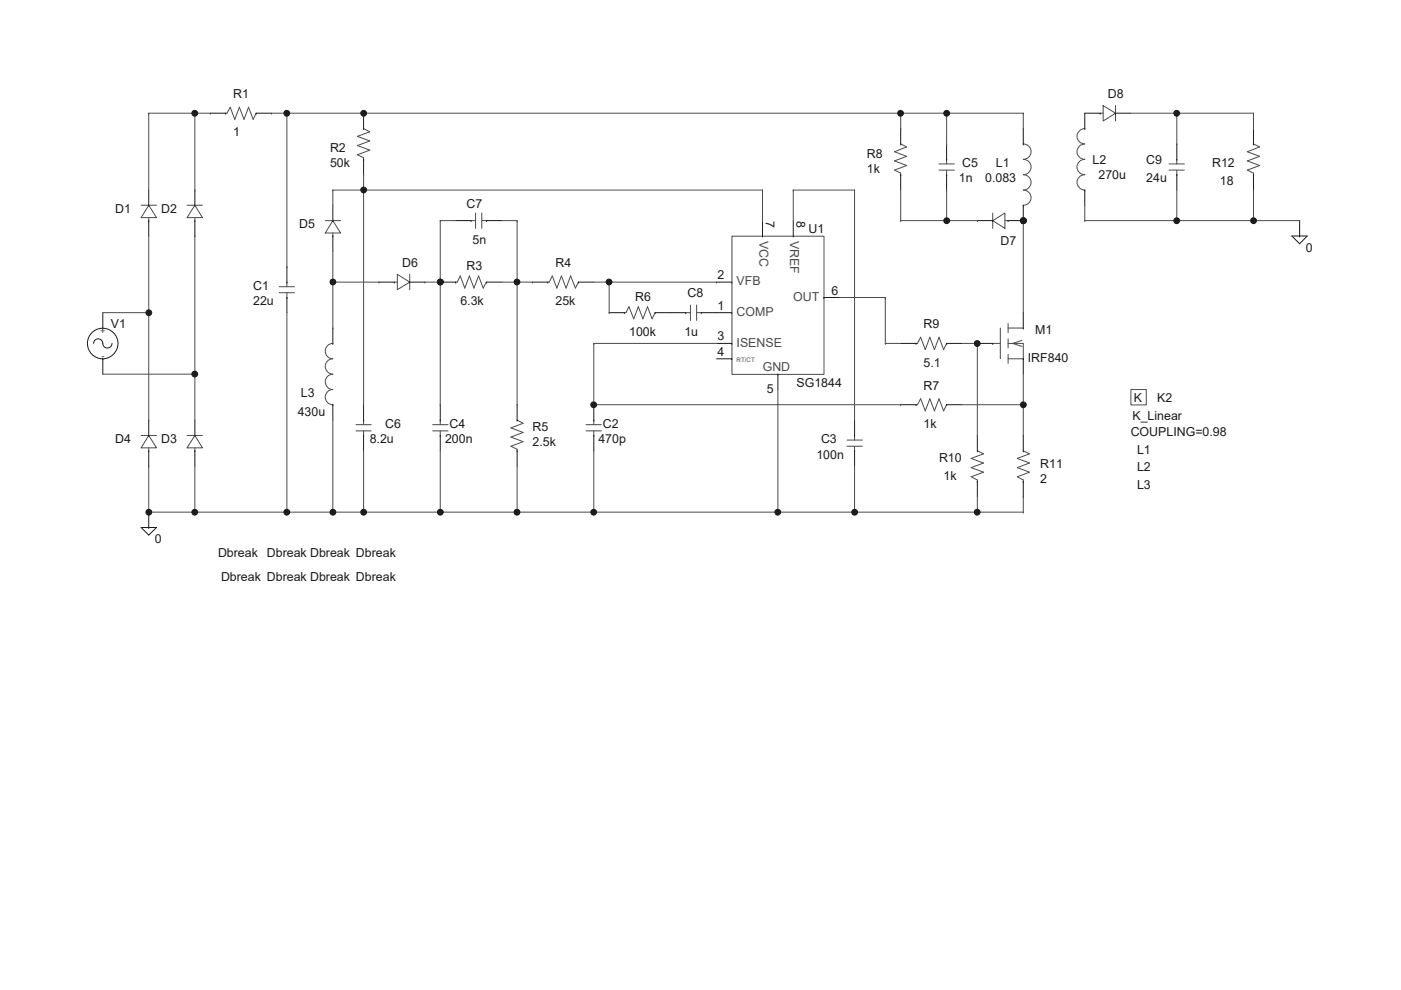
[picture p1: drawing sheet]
<svg xmlns="http://www.w3.org/2000/svg" width="297mm" height="210mm" viewBox="0 0 297 210" stroke-linecap="round" stroke-linejoin="round" font-family="sans-serif">
<g fill="none" stroke="#4b4b4b" stroke-width=".21">
<path d="M31.5 24h.1M31.5 24h13.1M31.5 24v16.3M41.3 24h.1M41.3 24v16.3M44.6 24h.1M47.8 24h.3l.7-1.3 1 2.6 1-2.6 .9 2.6 1-2.6 1 2.6 .6-1.3M57.6 24h.1M57.6 24h159.4M60.8 24v32.6M77.1 24h.1M77.1 37h.1"/>
<path d="M77.1 27.3l1.3 .6-2.6 1 2.6 1-2.6 1 2.6 .9-2.6 1 1.3 .6v.4M77.1 37v48.8M191 27.3h.1M191 24h.1M191 30.5l1.2 .7-2.6 1 2.6 .9-2.6 1 2.6 1-2.6 1 1.4 .6v.3M191 24v3.3M199.1 36.1h3.2M199.1 34.8h3.2M200.7 30.5h.1M200.7 24h.1M200.7 24v6.5M200.7 33.8v1"/>
<path d="M200.7 36.1v.9M217 30.5a1.63 1.63 0 0 1 1.6 1.7 1.63 1.63 0 0 1-1.6 1.6 1.63 1.63 0 0 1 1.6 1.6 1.63 1.63 0 0 1-1.6 1.6 1.63 1.63 0 0 1 1.6 1.7 1.63 1.63 0 0 1-1.6 1.6 1.61 1.61 0 0 1 1.6 1.6 1.61 1.61 0 0 1-1.6 1.6M217 27.3h.1M217 24h.1M217 24v3.3M230 27.3a1.63 1.63 0 0 0-1.7 1.6 1.63 1.63 0 0 0 1.7 1.6 1.63 1.63 0 0 0-1.7 1.7 1.63 1.63 0 0 0 1.7 1.6 1.63 1.63 0 0 0-1.7 1.6 1.63 1.63 0 0 0 1.7 1.6 1.63 1.63 0 0 0-1.7 1.7 1.63 1.63 0 0 0 1.7 1.6M233.3 24h.6M233.9 22.4l2.6 1.6-2.6 1.7zM236.5 22.4v3.3M239.7 24h26.1M247.9 36.1h3.2M247.9 34.8h3.2"/>
<path d="M249.5 30.5h.1M249.5 24h.1M249.5 24v6.5M249.5 33.8v1M249.5 36.1v.9M265.8 24h.1M265.8 27.3h.1M265.8 30.5l1.3 .7-2.6 1 2.6 .9-2.6 1 2.6 1-2.6 1 1.3 .6v.3M265.8 24v3.3M29.9 43.5h3.3M31.5 43.5l1.7 2.6h-3.3zM31.5 46.1v.7"/>
<path d="M31.5 50v39.1M39.7 43.5h3.2M41.3 43.5l1.6 2.6h-3.2zM41.3 40.3h.1M41.3 50h.1M41.3 46.1v.7M41.3 50v39.1M60.8 56.6h.1M60.8 59.8v1M69 46.8h3.2M70.6 46.8l1.6 2.6h-3.2zM70.6 59.8h.1"/>
<path d="M70.6 40.3h.1M70.6 59.8h9.7M70.6 40.3v3.2M70.6 49.4v.6M70.6 53.3v16.3M70.6 40.3h91.1M77.1 40.3h.1M80.3 59.8h.1M83.6 59.8h.6M84.2 58.2l2.7 1.6-2.7 1.6zM86.9 58.2v3.2M90.1 59.8h.1"/>
<path d="M90.1 59.8h3.2M93.3 46.8h.1M93.3 59.8h.1M93.3 46.8v39M93.3 46.8h3.3M96.6 59.8h.3l.7-1.3 .9 2.6 1-2.6 1 2.6 1-2.6 .9 2.6 .7-1.3M99.9 46.8h.9M100.8 45.2v3.2M102.1 45.2v3.2M102.1 46.8h1M106.4 46.8h3.2M106.4 59.8h6.5"/>
<path d="M109.6 46.8h.1M109.6 59.8h.1M109.6 46.8v39M112.9 59.8h.1M116.1 59.8h.4l.6-1.3 1 2.6 .9-2.6 1 2.6 1-2.6 1 2.6 .6-1.3M125.9 59.8h26M129.2 59.8h.1M129.2 59.8v6.5M151.9 59.8h.1M155.2 50.1h19.5v29.3h-19.5zM161.7 46.8h.1M161.7 40.3h.1"/>
<path d="M161.7 40.3v6.5M168.2 40.3h.1M168.2 40.3h13M168.2 40.3v6.5M181.2 40.3h.1M181.2 40.3v48.8M191 46.8h.1M191 46.8h16.2M191 40.3v6.5M200.7 40.3h.1M200.7 46.8h.1M200.7 40.3v6.5"/>
<path d="M207.2 46.8h.1M210.5 46.8l2.6-1.6v3.2zM210.5 45.2v3.2M213.1 46.8h.6M217 46.8v19.5M230 46.8h.1M230 46.8h45.5M230 43.5v3.3M249.5 46.8h.1M249.5 40.3v6.5M265.8 46.8h.1M265.8 40.3v6.5"/>
<path d="M275.5 46.8h.1M21.8 66.3h9.7M21.8 79.3h19.5M31.5 66.3h.1M41.3 79.3h.1M59.2 62.1h3.2M59.2 60.8h3.2M60.8 62.1v1M60.8 66.3v42.3M70.6 72.8a1.63 1.63 0 0 0-1.6 1.6 1.63 1.63 0 0 0 1.6 1.7 1.63 1.63 0 0 0-1.6 1.6 1.63 1.63 0 0 0 1.6 1.6 1.63 1.63 0 0 0-1.6 1.7 1.63 1.63 0 0 0 1.6 1.6 1.61 1.61 0 0 0-1.6 1.6 1.61 1.61 0 0 0 1.6 1.6M70.6 69.6h.1M125.9 72.8h.1"/>
<path d="M125.9 72.8v13M125.9 72.8h26M129.2 66.3h.1M132.4 66.3h.3l.6-1.3 1.1 2.6 .9-2.6 1 2.6 1-2.6 1 2.6 .6-1.3M145.4 66.3h1M146.4 64.7v3.2M147.7 64.7v3.2M147.7 66.3h1M177.9 63.1h9.8M187.7 72.8h.1M187.7 63.1h.1M187.7 72.8h3.3"/>
<path d="M187.7 63.1v9.7M194.2 72.8h.3l.7-1.3 1 2.6 .9-2.6 1 2.6 1-2.6 1 2.6 .6-1.3M204 72.8h3.2M207.2 72.8h.1M207.2 72.8v19.5M210.5 72.8h1.6M212.1 69.6v6.5M213.7 72.8h3.3v3.3h-3.3M213.7 69.6h3.3M213.7 68.6v1.9M213.7 71.8v2M213.7 75.1v1.9"/>
<path d="M216.7 72.2l-2 .6 2 .6M217 66.3h.1M217 79.3v13M29.9 92.3h3.3M31.5 92.3l1.7 2.7h-3.3zM31.5 98.8h.1M31.5 89.1h.1M31.5 95v.6M31.5 98.8v9.8M39.7 92.3h3.2M41.3 92.3l1.6 2.7h-3.2zM41.3 95v.6"/>
<path d="M41.3 98.8v9.8M70.6 89.1v19.5M75.5 91.4h3.2M75.5 90h3.2M77.1 89.1v.9M77.1 91.4v.9M77.1 95.6v13M91.7 91.4h3.3M91.7 90h3.3M93.3 85.8h.1M93.3 89.1v.9M93.3 91.4v.9"/>
<path d="M93.3 95.6v13M109.6 85.8h.1M109.6 89.1l1.3 .6-2.6 1 2.6 1-2.6 1 2.6 .9-2.6 1 1.3 .6v.4M109.6 98.8v9.8M124.2 91.4h3.3M124.2 90h3.3M125.9 85.8h.1M125.9 89.1v.9M125.9 91.4v.9M125.9 95.6v13M125.9 85.8h65.1M164.9 82.6v26"/>
<path d="M179.6 94.6h3.2M179.6 93.3h3.2M181.2 89.1h.1M181.2 92.3v1M181.2 94.6v1M181.2 98.8v9.8M191 85.8h.1M194.2 85.8h.3l.7-1.3 1 2.6 .9-2.6 1 2.6 1-2.6 1 2.6 .6-1.3M204 85.8h13M207.2 92.3h.1M207.2 95.6l1.3 .6-2.6 1 2.6 1-2.6 .9 2.6 1-2.6 1 1.3 .7v.3M217 85.8h.1"/>
<path d="M217 92.3h.1M217 95.6l1.3 .6-2.6 1 2.6 1-2.6 .9 2.6 1-2.6 1 1.3 .7v.3M239.8 82.6h3.2v3.3h-3.2zM31.5 108.6h.1M31.5 108.6h185.5M41.3 108.6h.1M60.8 108.6h.1M70.6 108.6h.1M77.1 108.6h.1M93.3 108.6h.1M109.6 108.6h.1M125.9 108.6h.1"/>
<path d="M164.9 108.6h.1M181.2 108.6h.1M207.2 108.6h.1M207.2 105.3v3.3M217 108.6h.1M217 105.3h.1M217 105.3v3.3"/>
</g>
<g fill="none" stroke="#1b1b1b" stroke-width=".21">
<path d="M44.6 24h3.2M47.8 24h.1M54.3 24h.1M54.3 24h3.3M77.1 27.3h.1M77.1 33.8h.1M77.1 24v3.3M77.1 33.8v3.2M191 30.5h.1M191 37h.1M191 27.3v3.2M191 37v3.3"/>
<path d="M200.7 37h.1M200.7 33.8h.1M200.7 30.5v3.3M200.7 37v3.3M217 30.5h.1M217 27.3v3.2M230 27.3h.1M233.3 24h.1M233.3 24h-3.3v3.3M236.5 24h.1M236.5 24h3.2M249.5 37h.1"/>
<path d="M249.5 33.8h.1M249.5 30.5v3.3M249.5 37v3.3M265.8 30.5h.1M265.8 37h.1M265.8 27.3v3.2M265.8 37v3.3M31.5 46.8h.1M31.5 43.5h.1M31.5 40.3v3.2M31.5 46.8v3.2M41.3 46.8h.1"/>
<path d="M41.3 43.5h.1M41.3 40.3v3.2M41.3 46.8v3.2M60.8 59.8h.1M60.8 56.6v3.2M70.6 50h.1M70.6 46.8h.1M70.6 43.5v3.3M70.6 50v3.3M80.3 59.8h3.3M83.6 59.8h.1M86.9 59.8h.1"/>
<path d="M86.9 59.8h3.2M93.3 59.8h3.3M96.6 59.8h.1M96.6 46.8h3.3M99.9 46.8h.1M103.1 46.8h.1M103.1 59.8h.1M103.1 46.8h3.3M103.1 59.8h3.3M112.9 59.8h3.2M116.1 59.8h.1M122.6 59.8h.1"/>
<path d="M122.6 59.8h3.3M151.9 59.8h3.2M155.1 59.8h.1M161.7 50h.1M161.7 46.8v3.2M168.2 50h.1M168.2 46.8v3.2M207.2 46.8h3.3M210.5 46.8h.1M213.7 46.8h.1M217 43.5h.1M217 43.5v3.3h-3.3"/>
<path d="M230 40.3h.1M230 40.3v3.2M273.9 50h3.3l-1.7 1.7zM275.5 50h.1M275.5 46.8v3.2M19.9 72.8a.97 .97 0 0 1 .9-1 .97 .97 0 0 1 1 1 .97 .97 0 0 0 1 1 .97 .97 0 0 0 .9-1M21.8 69.6h.1M21.8 76.1h.1M21.8 66.3v3.3M21.8 76.1v3.2M60.8 63.1h.1M60.8 63.1v3.2"/>
<path d="M70.6 72.8h.1M70.6 69.6v3.2M129.2 66.3h3.2M132.4 66.3h.1M138.9 66.3h.1M138.9 66.3h6.5M145.4 66.3h.1M148.7 66.3h.1M148.7 66.3h6.4M151.9 72.8h3.2M151.9 76.1h3.2M155.1 66.3h.1"/>
<path d="M155.1 72.8h.1M155.1 76.1h.1M164.9 79.3h.1M164.9 79.3v3.3M174.7 63.1h.1M174.7 63.1h3.2M191 72.8h3.2M194.2 72.8h.1M200.7 72.8h.1M200.7 72.8h3.3M207.2 72.8h3.3M210.5 72.8h.1"/>
<path d="M217 76.1h.1M217 69.6h.1M217 66.3v3.3M217 76.1v3.2M31.5 95.6h.1M31.5 92.3h.1M31.5 89.1v3.2M31.5 95.6v3.2M41.3 95.6h.1M41.3 92.3h.1M41.3 89.1v3.2M41.3 95.6v3.2"/>
<path d="M70.6 85.8h.1M70.6 85.8v3.3M77.1 92.3h.1M77.1 89.1h.1M77.1 85.8v3.3M77.1 92.3v3.3M93.3 92.3h.1M93.3 89.1h.1M93.3 85.8v3.3M93.3 92.3v3.3M109.6 89.1h.1M109.6 95.6h.1"/>
<path d="M109.6 85.8v3.3M109.6 95.6v3.2M125.9 92.3h.1M125.9 89.1h.1M125.9 85.8v3.3M125.9 92.3v3.3M181.2 95.6h.1M181.2 92.3h.1M181.2 89.1v3.2M181.2 95.6v3.2M191 85.8h3.2M194.2 85.8h.1"/>
<path d="M200.7 85.8h.1M200.7 85.8h3.3M207.2 95.6h.1M207.2 92.3v3.3M217 95.6h.1M217 92.3v3.3M29.9 111.8h3.3l-1.7 1.7zM31.5 111.8h.1M31.5 108.6v3.2M207.2 102.1h.1M207.2 102.1v3.2M217 102.1h.1"/>
<path d="M217 102.1v3.2"/>
<circle cx="21.8" cy="72.8" r="3.2"/>
</g>
<circle cx="109.6" cy="59.8" r=".62" fill="#1b1b1b"/>
<circle cx="109.6" cy="59.8" r=".62" fill="none" stroke="#1b1b1b" stroke-width=".21"/>
<circle cx="200.7" cy="24" r=".62" fill="#1b1b1b"/>
<circle cx="200.7" cy="24" r=".62" fill="none" stroke="#1b1b1b" stroke-width=".21"/>
<circle cx="190.9" cy="24" r=".62" fill="#1b1b1b"/>
<circle cx="190.9" cy="24" r=".62" fill="none" stroke="#1b1b1b" stroke-width=".21"/>
<circle cx="60.8" cy="24" r=".62" fill="#1b1b1b"/>
<circle cx="60.8" cy="24" r=".62" fill="none" stroke="#1b1b1b" stroke-width=".21"/>
<circle cx="265.8" cy="46.8" r=".62" fill="#1b1b1b"/>
<circle cx="265.8" cy="46.8" r=".62" fill="none" stroke="#1b1b1b" stroke-width=".21"/>
<circle cx="249.5" cy="46.8" r=".62" fill="#1b1b1b"/>
<circle cx="249.5" cy="46.8" r=".62" fill="none" stroke="#1b1b1b" stroke-width=".21"/>
<circle cx="41.3" cy="24" r=".62" fill="#1b1b1b"/>
<circle cx="41.3" cy="24" r=".62" fill="none" stroke="#1b1b1b" stroke-width=".21"/>
<circle cx="41.3" cy="79.3" r=".62" fill="#1b1b1b"/>
<circle cx="41.3" cy="79.3" r=".62" fill="none" stroke="#1b1b1b" stroke-width=".21"/>
<circle cx="31.6" cy="66.3" r=".62" fill="#1b1b1b"/>
<circle cx="31.6" cy="66.3" r=".62" fill="none" stroke="#1b1b1b" stroke-width=".21"/>
<circle cx="93.4" cy="59.8" r=".62" fill="#1b1b1b"/>
<circle cx="93.4" cy="59.8" r=".62" fill="none" stroke="#1b1b1b" stroke-width=".21"/>
<circle cx="70.6" cy="59.8" r=".62" fill="#1b1b1b"/>
<circle cx="70.6" cy="59.8" r=".62" fill="none" stroke="#1b1b1b" stroke-width=".21"/>
<circle cx="200.7" cy="46.8" r=".62" fill="#1b1b1b"/>
<circle cx="200.7" cy="46.8" r=".62" fill="none" stroke="#1b1b1b" stroke-width=".21"/>
<circle cx="249.5" cy="24" r=".62" fill="#1b1b1b"/>
<circle cx="249.5" cy="24" r=".62" fill="none" stroke="#1b1b1b" stroke-width=".21"/>
<circle cx="129.1" cy="59.8" r=".62" fill="#1b1b1b"/>
<circle cx="129.1" cy="59.8" r=".62" fill="none" stroke="#1b1b1b" stroke-width=".21"/>
<circle cx="77.1" cy="40.3" r=".62" fill="#1b1b1b"/>
<circle cx="77.1" cy="40.3" r=".62" fill="none" stroke="#1b1b1b" stroke-width=".21"/>
<circle cx="207.2" cy="108.6" r=".62" fill="#1b1b1b"/>
<circle cx="207.2" cy="108.6" r=".62" fill="none" stroke="#1b1b1b" stroke-width=".21"/>
<circle cx="125.9" cy="108.6" r=".62" fill="#1b1b1b"/>
<circle cx="125.9" cy="108.6" r=".62" fill="none" stroke="#1b1b1b" stroke-width=".21"/>
<circle cx="41.3" cy="108.6" r=".62" fill="#1b1b1b"/>
<circle cx="41.3" cy="108.6" r=".62" fill="none" stroke="#1b1b1b" stroke-width=".21"/>
<circle cx="60.8" cy="108.6" r=".62" fill="#1b1b1b"/>
<circle cx="60.8" cy="108.6" r=".62" fill="none" stroke="#1b1b1b" stroke-width=".21"/>
<circle cx="109.6" cy="108.6" r=".62" fill="#1b1b1b"/>
<circle cx="109.6" cy="108.6" r=".62" fill="none" stroke="#1b1b1b" stroke-width=".21"/>
<circle cx="70.6" cy="108.6" r=".62" fill="#1b1b1b"/>
<circle cx="70.6" cy="108.6" r=".62" fill="none" stroke="#1b1b1b" stroke-width=".21"/>
<circle cx="164.9" cy="108.6" r=".62" fill="#1b1b1b"/>
<circle cx="164.9" cy="108.6" r=".62" fill="none" stroke="#1b1b1b" stroke-width=".21"/>
<circle cx="181.2" cy="108.6" r=".62" fill="#1b1b1b"/>
<circle cx="181.2" cy="108.6" r=".62" fill="none" stroke="#1b1b1b" stroke-width=".21"/>
<circle cx="93.4" cy="108.6" r=".62" fill="#1b1b1b"/>
<circle cx="93.4" cy="108.6" r=".62" fill="none" stroke="#1b1b1b" stroke-width=".21"/>
<circle cx="77.1" cy="108.6" r=".62" fill="#1b1b1b"/>
<circle cx="77.1" cy="108.6" r=".62" fill="none" stroke="#1b1b1b" stroke-width=".21"/>
<circle cx="217" cy="85.8" r=".62" fill="#1b1b1b"/>
<circle cx="217" cy="85.8" r=".62" fill="none" stroke="#1b1b1b" stroke-width=".21"/>
<circle cx="125.9" cy="85.8" r=".62" fill="#1b1b1b"/>
<circle cx="125.9" cy="85.8" r=".62" fill="none" stroke="#1b1b1b" stroke-width=".21"/>
<circle cx="77.1" cy="24" r=".62" fill="#1b1b1b"/>
<circle cx="77.1" cy="24" r=".62" fill="none" stroke="#1b1b1b" stroke-width=".21"/>
<circle cx="93.4" cy="59.8" r=".62" fill="#1b1b1b"/>
<circle cx="93.4" cy="59.8" r=".62" fill="none" stroke="#1b1b1b" stroke-width=".21"/>
<circle cx="217" cy="46.8" r=".62" fill="#1b1b1b"/>
<circle cx="217" cy="46.8" r=".62" fill="none" stroke="#1b1b1b" stroke-width=".21"/>
<circle cx="31.6" cy="108.6" r=".62" fill="#1b1b1b"/>
<circle cx="31.6" cy="108.6" r=".62" fill="none" stroke="#1b1b1b" stroke-width=".21"/>
<circle cx="217" cy="46.8" r=".62" fill="#1b1b1b"/>
<circle cx="217" cy="46.8" r=".62" fill="none" stroke="#1b1b1b" stroke-width=".21"/>
<circle cx="217" cy="46.8" r=".62" fill="#1b1b1b"/>
<circle cx="217" cy="46.8" r=".62" fill="none" stroke="#1b1b1b" stroke-width=".21"/>
<circle cx="207.2" cy="72.8" r=".62" fill="#1b1b1b"/>
<circle cx="207.2" cy="72.8" r=".62" fill="none" stroke="#1b1b1b" stroke-width=".21"/>
<g font-size="2.6" fill="#1b1b1b">
<text x="49.4" y="20.8">R1</text>
<text x="234.9" y="20.8">D8</text>
<text x="49.4" y="28.9">1</text>
<text x="70" y="32.2">R2</text>
<text x="70" y="35.4">50k</text>
<text x="183.8" y="33.5">R8</text>
<text x="204" y="35.4">C5</text>
<text x="211.2" y="35.4">L1</text>
<text x="231.6" y="34.8">L2</text>
<text x="243" y="34.8">C9</text>
<text x="257" y="35.4">R12</text>
<text x="183.8" y="36.7">1k</text>
<text x="203.3" y="38.7">1n</text>
<text x="208.9" y="38.7">0.083</text>
<text x="232.9" y="38">270u</text>
<text x="243" y="38.7">24u</text>
<text x="258.7" y="39.3">18</text>
<text x="24.4" y="45.2">D1</text>
<text x="34.2" y="45.2">D2</text>
<text x="98.9" y="44.2">C7</text>
<text x="162.3" y="46.9" transform="rotate(90 162.3 46.9)">7</text>
<text x="168.9" y="46.9" transform="rotate(90 168.9 46.9)">8</text>
<text x="63.5" y="48.4">D5</text>
<text x="100.2" y="51.7">5n</text>
<text x="171.4" y="49.4">U1</text>
<text x="212.1" y="52">D7</text>
<text x="276.9" y="53.3">0</text>
<text x="85.3" y="56.6">D6</text>
<text x="98.9" y="57.2">R3</text>
<text x="117.8" y="56.6">R4</text>
<text x="152.1" y="59.2">2</text>
<text x="53.7" y="61.5">C1</text>
<text x="53.7" y="64.7">22u</text>
<text x="97.6" y="64.7">6.3k</text>
<text x="117.8" y="64.7">25k</text>
<text x="134.7" y="63.8">R6</text>
<text x="145.8" y="63.1">C8</text>
<text x="152.1" y="65.7">1</text>
<text x="176.3" y="62.4">6</text>
<text x="23.5" y="69.6">V1</text>
<text x="133.4" y="71.2">100k</text>
<text x="145.1" y="71.2">1u</text>
<text x="195.8" y="69.6">R9</text>
<text x="219.5" y="70.9">M1</text>
<text x="152.1" y="72.2">3</text>
<text x="152.1" y="75.4">4</text>
<text x="195.8" y="77.7">5.1</text>
<text x="217.9" y="76.8">IRF840</text>
<text x="162.6" y="83.3">5</text>
<text x="168.9" y="82">SG1844</text>
<text x="195.8" y="82.6">R7</text>
<text x="63.1" y="88.1">430u</text>
<text x="63.8" y="84.2">L3</text>
<text x="240.1" y="89.1">K_Linear</text>
<text x="240.4" y="85.2">K</text>
<text x="245.4" y="85.2">K2</text>
<text x="24.4" y="94">D4</text>
<text x="34.2" y="94">D3</text>
<text x="78.4" y="94">8.2u</text>
<text x="81.7" y="90.7">C6</text>
<text x="94.4" y="94">200n</text>
<text x="95.3" y="90.7">C4</text>
<text x="112.9" y="91.4">R5</text>
<text x="112.9" y="94.7">2.5k</text>
<text x="126.9" y="94">470p</text>
<text x="127.8" y="90.7">C2</text>
<text x="174.1" y="94">C3</text>
<text x="195.8" y="90.7">1k</text>
<text x="239.7" y="92.4">COUPLING=0.98</text>
<text x="173.1" y="97.2">100n</text>
<text x="199.1" y="97.9">R10</text>
<text x="200.1" y="101.8">1k</text>
<text x="220.6" y="99.2">R11</text>
<text x="241.1" y="96.3">L1</text>
<text x="241.1" y="99.9">L2</text>
<text x="220.6" y="102.4">2</text>
<text x="241.1" y="103.8">L3</text>
<text x="32.8" y="115.1">0</text>
<text x="46.2" y="118.1">Dbreak</text>
<text x="56.6" y="118.1">Dbreak Dbreak Dbreak</text>
<text x="46.9" y="123.3">Dbreak Dbreak Dbreak Dbreak</text>
</g>
<g font-size="2.6" fill="#4b4b4b">
<text x="161" y="51.1" transform="rotate(90 161 51.1)">VCC</text>
<text x="167.6" y="51.1" transform="rotate(90 167.6 51.1)">VREF</text>
<text x="156.2" y="60.5">VFB</text>
<text x="168.2" y="63.8">OUT</text>
<text x="156.2" y="67">COMP</text>
<text x="156.2" y="73.5">ISENSE</text>
<text x="161.7" y="78.7">GND</text>
</g>
<g font-size="1.9" fill="#4b4b4b">
<text x="21.2" y="70.9">+</text>
<text x="21.5" y="76.1">-</text>
</g>
<text font-size="1.3" fill="#4b4b4b" x="156.2" y="76.8">RT/CT</text>
</svg>
